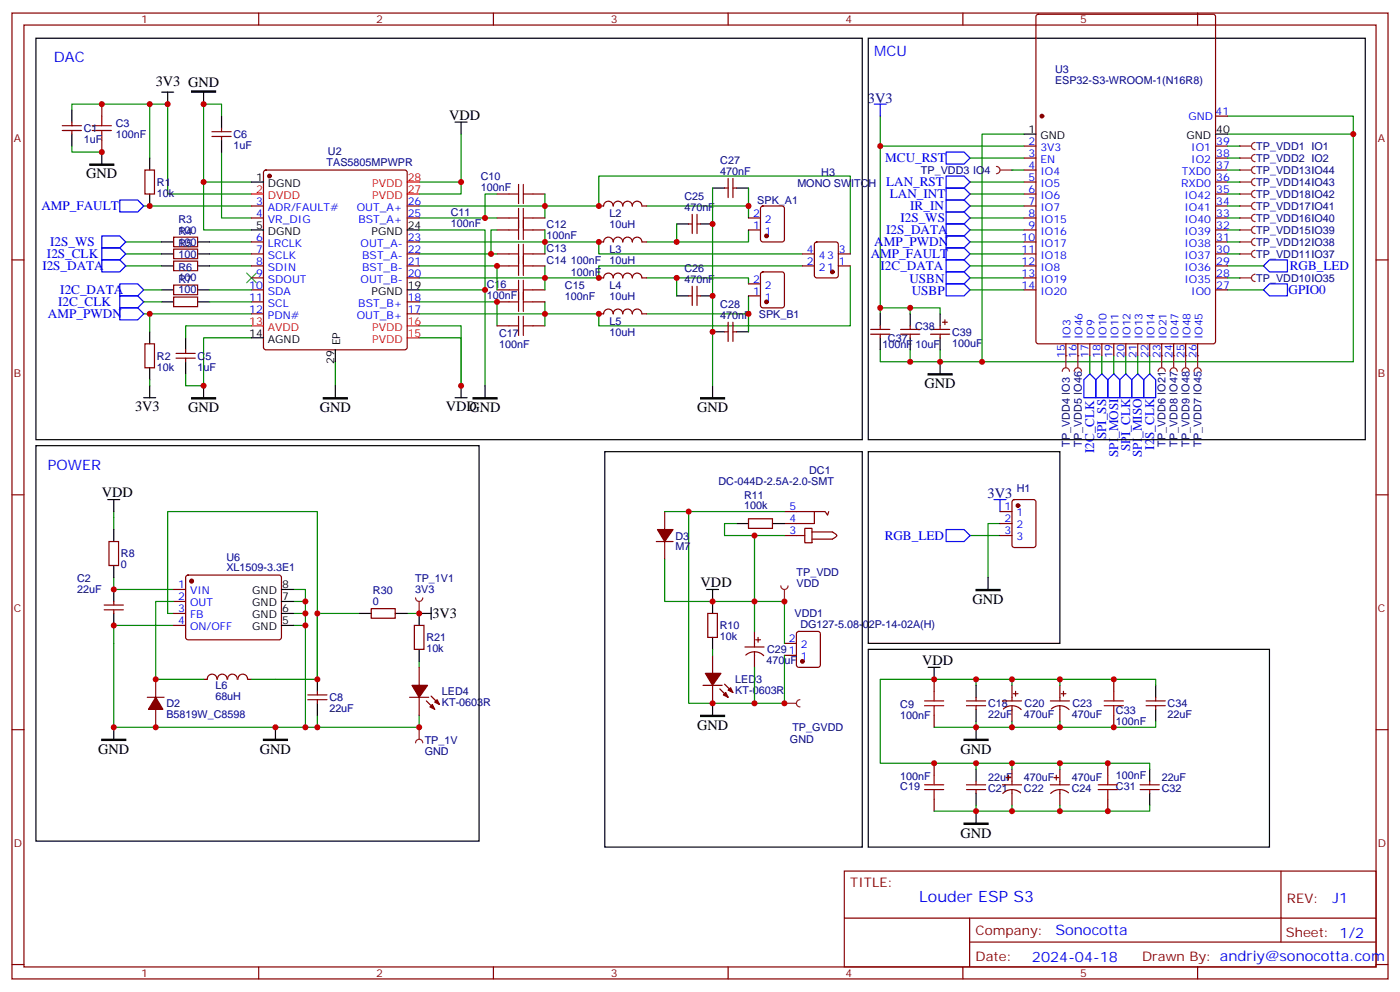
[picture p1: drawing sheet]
<svg xmlns="http://www.w3.org/2000/svg" width="412mm" height="292mm" viewBox="0 0 412 292" stroke-linecap="round" stroke-linejoin="round" font-family="sans-serif">
<g fill="none" stroke="#870000" stroke-width=".35">
<path d="M3.5 3.8h405.4v284.4h-405.4zM7.1 7.4h398.2v277.3h-398.2zM76.2 3.8v3.6M145.3 3.8v3.6M214.5 3.8v3.6M283.6 3.8v3.6M352.8 3.8v3.6M18.3 38.4h5.7M18.3 37h5.7M21.2 35.9v1.1M21.2 38.4v1.1M30 30.7v3.5"/>
<path d="M62.4 38.8h5.7M65.3 37.7v1.1M30 41.2v3.6M42.7 50.1h2.8v7h-2.8zM62.4 40.2h5.7M65.3 40.2v1M77.8 50.3l.5-.2h40.9l.5 .2 .2 .5v51.5l-.2 .5-.5 .2h-40.9l-.5-.3-.2-.4v-51.5zM213.4 55.4h1.1M214.5 52.5v5.7M215.9 52.5v5.7M215.9 55.4h1.1M3.5 76.5h3.6"/>
<path d="M51.2 69.8h7v2.8h-7zM51.2 73.3h7v2.9h-7zM51.2 76.9h7v2.8h-7zM74.1 60.6h3.5M74.1 64.2h3.5M74.1 71.2h3.5M74.1 74.8h3.5M74.1 78.3h3.5M119.9 60.6h3.6M119.9 64.2h3.6M119.9 71.2h3.6M119.9 74.8h3.6"/>
<path d="M119.9 78.3h3.6M176.4 60.6h1.4a1.41 1.41 0 0 1 1.4-1.4 1.41 1.41 0 0 1 1.4 1.4M176.4 71.2h1.4a1.41 1.41 0 0 1 1.4-1.4 1.41 1.41 0 0 1 1.4 1.4 1.41 1.41 0 0 1 1.4-1.4 1.41 1.41 0 0 1 1.4 1.4 1.41 1.41 0 0 1 1.5-1.4 1.41 1.41 0 0 1 1.4 1.4 1.41 1.41 0 0 1 1.4-1.4 1.41 1.41 0 0 1 1.4 1.4h1.4M180.6 60.6a1.41 1.41 0 0 1 1.4-1.4 1.41 1.41 0 0 1 1.4 1.4M183.4 60.6a1.41 1.41 0 0 1 1.5-1.4 1.41 1.41 0 0 1 1.4 1.4M186.3 60.6a1.41 1.41 0 0 1 1.4-1.4 1.41 1.41 0 0 1 1.4 1.4M189.1 60.6h1.4M202.8 65.9h1.1M203.9 63.1v5.7M205.3 63.1v5.7M205.3 65.9h1.1M220.5 64.2h3.5"/>
<path d="M220.5 67.7h3.5M224.2 60.8l.5-.2h5.7l.6 .5 .1 9.4-.5 .7h-5.9l-.6-.4-.1-9.5zM405.3 76.5h3.6M51.2 83.9h7v2.8h-7zM51.2 87.5h7v2.8h-7zM74.1 81.8h3.5M74.1 85.3h3.5M74.1 88.9h3.5M74.1 92.4h3.5M119.9 81.8h3.6M119.9 88.9h3.6M119.9 92.4h3.6"/>
<path d="M176.4 81.8h1.4a1.41 1.41 0 0 1 1.4-1.4 1.41 1.41 0 0 1 1.4 1.4 1.41 1.41 0 0 1 1.4-1.4 1.41 1.41 0 0 1 1.4 1.4 1.41 1.41 0 0 1 1.5-1.4 1.41 1.41 0 0 1 1.4 1.4 1.41 1.41 0 0 1 1.4-1.4 1.41 1.41 0 0 1 1.4 1.4h1.4M176.4 92.4h1.4a1.41 1.41 0 0 1 1.4-1.4 1.41 1.41 0 0 1 1.4 1.4 1.41 1.41 0 0 1 1.4-1.4 1.41 1.41 0 0 1 1.4 1.4 1.41 1.41 0 0 1 1.5-1.4 1.41 1.41 0 0 1 1.4 1.4 1.41 1.41 0 0 1 1.4-1.4 1.41 1.41 0 0 1 1.4 1.4h1.4M202.8 87.1h1.1M203.9 84.3v5.6M205.3 87.1h1.1M205.3 84.3v5.6M213.4 97.7h1.1M214.5 94.9v5.6M215.9 94.9v5.6M215.9 97.7h1.1M220.5 87.1h3.5M220.5 83.6h3.5"/>
<path d="M224.2 80.3l.5-.3h5.7l.6 .5 .1 9.4-.5 .7h-5.9l-.6-.4-.1-9.4zM42.7 101.2h2.8v7.1h-2.8zM51.9 105.4h5.6M51.9 104h5.6M54.7 103v1M54.7 105.4v1.1M3.5 145.7h3.6M405.3 145.7h3.6M208.5 180.6h2.8v7h-2.8zM209.9 192.9v5.3M231.1 192.9h3.5M231.1 189.4h3.5"/>
<path d="M234.8 186.1l.5-.2h5.6l.7 .4 .1 9.5-.5 .6-5.9 .1-.6-.5-.1-9.4zM3.5 214.8h3.6M207.1 201.8h5.6M209.9 201.8v5.2M212 202.8l2.5 2.5M213.4 201.4l2.5 2.5M405.3 214.8h3.6M248.7 256.4h156.6v28.3h-156.6zM377.3 256.5v20.8M248.7 270.3h156.5M285.6 277.3h119.6M285.6 270.3v14.1"/>
<path d="M3.5 284h3.6M76.2 284.7v3.5M145.3 284.7v3.5M214.5 284.7v3.5M283.6 284.7v3.5M352.8 284.7v3.5M405.3 284h3.6"/>
</g>
<g fill="none" stroke="#000" stroke-width=".35">
<path d="M10.6 11.3h243.4v118.1h-243.4zM21.2 32.4v3.5M21.2 39.5v3.5M47.6 27.1h3.6M49.4 27.1v3.6M60 27.1v3.6M65.3 34.2v3.5M30 44.8v3.5M44.1 46.5v3.6M44.1 57.1v3.5M65.3 41.2v3.6M74.1 53.6h3.5"/>
<path d="M209.9 55.4h3.5M217 55.4h3.5M47.6 71.2h3.6M47.6 74.8h3.6M47.6 78.3h3.6M58.2 71.2h3.5M58.2 74.8h3.5M58.2 78.3h3.5M74.1 67.7h3.5M119.9 67.7h3.6M199.3 65.9h3.5M206.4 65.9h3.5"/>
<path d="M44.1 97.7v3.5M47.6 85.3h3.6M47.6 88.9h3.6M54.7 99.4v3.6M58.2 85.3h3.5M58.2 88.9h3.5M74.1 99.4h3.5M119.9 85.3h3.6M199.3 87.1h3.5M206.4 87.1h3.5M209.9 97.7h3.5M217 97.7h3.5"/>
<path d="M42.3 117.1h3.6M44.1 108.3v3.5M44.1 113.6v3.5M54.7 106.5v3.5M60 113.6v3.5M98.8 103v3.5M98.8 113.6v3.5M134.1 117.1h3.5M135.8 113.6v3.5M142.9 113.6v3.5M209.9 113.6v3.5M178.2 133h75.8v116.4h-75.8z"/>
<path d="M208.1 173.5h3.6M209.9 173.5v7.1M209.9 187.6v3.6M209.9 207v3.6"/>
</g>
<g fill="none" stroke="#008700" stroke-width=".35">
<path d="M44.1 30.7h-22.9v1.7M65.3 34.2v-3.5h-5.3v22.9h14.1M21.2 43v1.8h8.8M44.1 46.5v-15.8h5.3v26.4h24.7M60 53.6v14.1h14.1M65.3 44.8v19.4h8.8M123.5 53.6h12.3M209.9 55.4v58.2M220.5 55.4v5.2M37 78.3h10.6M37 74.8h10.6M37 71.2h10.6"/>
<path d="M42.3 60.6h31.8M61.7 78.3h12.4M61.7 74.8h12.4M61.7 71.2h12.4M123.5 74.8h22.9M123.5 71.2h52.9v3.6h60M123.5 60.6h52.9v-8.8h74.1v23M123.5 67.7h19.4v17.6M123.5 78.3h22.9M123.5 64.2h22.9M160.5 60.6v3.6M160.5 71.2v3.6"/>
<path d="M160.5 78.3v3.5M190.5 60.6h30v3.6M199.3 65.9v5.3M220.5 67.7v3.5h-30M236.4 78.3h-60v3.5h-52.9M250.5 78.3v17.6h-74.1v-3.5h-52.9M42.3 92.4h31.8M42.3 85.3h5.3M42.3 88.9h5.3M44.1 92.4v5.3M61.7 85.3h12.4M61.7 88.9h12.4"/>
<path d="M74.1 99.4h-14.1v14.2h-5.3v-3.6M74.1 95.9h-19.4v3.5M123.5 88.9h22.9v7M123.5 95.9h12.3v17.7v-14.2h-12.3M123.5 85.3h19.4v28.3M160.5 88.9v3.5M190.5 81.8h30v1.8M199.3 81.8v5.3M220.5 87.1v5.3h-30M220.5 92.4v5.3M44.1 111.8v1.8M98.8 106.5v7.1"/>
<path d="M209.9 177.1h21.2v12.3M209.9 191.2v1.7M231.1 192.9v14.1h-21.2"/>
</g>
<path d="M35.3 58.9h5.3l1.7 1.7-1.7 1.8h-5.3zM30 76.5h5.3l1.7 1.8-1.7 1.7h-5.3zM30 73h5.3l1.7 1.8-1.7 1.7h-5.3zM30 69.5h5.3l1.7 1.7-1.7 1.8h-5.3zM35.3 90.6h5.3l1.7 1.8-1.7 1.8h-5.3zM35.3 87.1h5.3l1.7 1.8-1.7 1.7h-5.3zM35.3 83.6h5.3l1.7 1.7-1.7 1.8h-5.3z" fill="none" stroke="#00f" stroke-width=".35"/>
<path d="M56.4 26.8h7.1v.3h-7.1zM26.5 48.3h7v.3h-7zM56.4 117.1h7.1v.3h-7.1zM95.2 117.1h7.1v.3h-7.1zM139.3 117.1h7.1v.3h-7.1zM206.4 117.1h7v.3h-7zM206.4 210.6h7v.3h-7z" fill="#000" stroke="#000" stroke-width=".35"/>
<path d="M72.7 80.4l2.8 2.8M75.5 80.4l-2.8 2.8" fill="none" stroke="#3c3" stroke-width=".35"/>
<g fill="#870000" stroke="#870000" stroke-width=".35">
<path d="M213.1 204.6l.7-.7 .7 1.4z"/>
<path d="M214.5 203.2l.7-.7 .7 1.4z"/>
<path d="M207.8 198.2h4.6l-2.5 3.6z"/>
<circle cx="79.4" cy="51.8" r=".53"/>
<circle cx="236.4" cy="194.7" r=".53"/>
<circle cx="225.8" cy="88.9" r=".53"/>
<circle cx="225.8" cy="69.5" r=".53"/>
</g>
<path d="M74.1 57.1h3.5M119.9 57.1h3.6M119.9 53.6h3.6M74.1 95.9h3.5M119.9 95.9h3.6M119.9 99.4h3.6" fill="none" stroke="#f00" stroke-width=".35"/>
<path d="M27.2 38.4h5.6M27.2 37h5.6M30 34.2v2.8M30 38.4v2.8" fill="none" stroke="#a10000" stroke-width=".35"/>
<path d="M230 172.5a1.06 1.06 0 0 0 1.1 1 1.06 1.06 0 0 0 1-1M231.1 173.5v3.6" fill="none" stroke="#8c2424" stroke-width=".35"/>
<circle cx="231.1" cy="177.1" r=".18" fill="#8c2424"/>
<g fill="none" stroke="#870000" stroke-width=".35">
<path d="M146.4 57.1h3.5M157 57.1h3.5M146.4 64.2h3.5M146.4 74.8h3.5M146.4 67.7h3.5M146.4 78.3h3.5M157 64.2h3.5M157 74.8h3.5M157 67.7h3.5M157 78.3h3.5M236.4 74.8h3.5M236.4 78.3h3.5"/>
<path d="M240.1 71.4l.5-.2h5.6l.7 .5v9.4l-.4 .7h-5.9l-.7-.5v-9.4zM246.9 74.8h3.6M246.9 78.3h3.6M146.4 88.9h3.5M146.4 95.9h3.5M146.4 85.3h3.5M157 88.9h3.5M157 95.9h3.5M157 85.3h3.5M193.3 159.4h5M195.8 150.6v5.3M195.8 159.4v5.3"/>
<path d="M220.5 152.7h7v2.8h-7zM231.1 150.6h12l.7 1.1 .3-1.1M231.1 157.7h6M237.1 155.5h2.1v4.3h-2.1zM239.2 156.6h6a1.62 1.62 0 0 1 1.3 1.2l-1.3 .9h-6M239.9 150.6v3.5h-8.8M219.4 190.5h5.7M219.7 192.8a3.8 3.8 0 0 1 5.3 .2M222.2 185.9v4.6M222.2 191.9v4.6M222.6 188.3h1.4M223.3 187.6v1.5"/>
<path d="M275.2 200v3.5M328.1 200v3.5M275.2 210.6v3.5M284.7 206.3h5.6M284.7 207.8h5.6M287.5 205.3v1M287.5 207.8v1M295.3 206.3h5.6M295.6 208.7a3.8 3.8 0 0 1 5.2 .2M298.1 201.8v4.5M298.1 207.8v4.5M298.4 204.2h1.5"/>
<path d="M299.2 203.5v1.4M309.4 206.3h5.6M309.7 208.7a3.8 3.8 0 0 1 5.2 .2M312.2 201.8v4.5M312.2 207.8v4.5M312.6 204.2h1.4M313.3 203.5v1.4M328.1 210.6v3.5M337.6 206.3h5.7M337.6 207.8h5.7M340.4 205.3v1M340.4 207.8v1"/>
<path d="M275.2 224.7v3.5M275.2 235.3v3.5M284.7 231h5.6M284.7 232.4h5.6M287.5 230v1M287.5 232.4v1.1M295.3 231h5.6M296.3 228.9h1.4M297 228.2v1.4M298.1 226.4v4.6M298.1 232.4v4.6M300.6 233.4a3.8 3.8 0 0 0-5.2 .2"/>
<path d="M309.4 231h5.6M310.4 228.9h1.5M311.1 228.2v1.4M312.2 226.4v4.6M312.2 232.4v4.6M314.7 233.4a3.8 3.8 0 0 0-5.2 .2M326.3 224.7v3.5M326.3 235.3v3.5M335.8 231h5.7M335.8 232.4h5.7M338.7 230v1M338.7 232.4v1.1"/>
</g>
<g fill="none" stroke="#008700" stroke-width=".35">
<path d="M135.8 39.5v17.6h-12.3M146.4 57.1h-3.5v7.1M160.5 57.1v3.5M146.4 67.7h-1.8v7.1M146.4 78.3v7M160.5 67.7v3.5M160.5 81.8v3.5M160.5 92.4v3.5M195.8 150.6h7M217 154.1h-3.6v3.6h8.8M231.1 157.7h-8.9v28.2M231.1 150.6h-28.3v56.4h7.1"/>
<path d="M195.8 164.7v12.4h14.1M222.2 196.5v10.5M287.5 200v1.8M298.1 200h14.1v1.8M312.2 200h28.2v1.8M287.5 212.3v1.8M298.1 212.3v1.8h-22.9M298.1 201.8v-1.8h-38.8v24.7h28.2v1.7M312.2 212.3v1.8h-14.1M340.4 212.3v1.8h-28.2M287.5 224.7h10.6v1.7M287.5 237v1.8h-12.3"/>
<path d="M298.1 224.7h14.1v1.7M298.1 237v1.8h-10.6M312.2 237v1.8h-14.1M312.2 224.7h26.5v1.7M338.7 237v1.8h-26.5"/>
</g>
<g fill="none" stroke="#a10000" stroke-width=".35">
<path d="M149.9 57.1h2.9M152.8 54.3v5.6M154.2 57.1h2.8M154.2 54.3v5.6M149.9 64.2h2.9M149.9 74.8h2.9M149.9 67.7h2.9M149.9 78.3h2.9M152.8 61.3v9.2M152.8 71.9v9.2M154.2 61.3v9.2M154.2 71.9v9.2"/>
<path d="M154.2 64.2h2.8M154.2 74.8h2.8M154.2 67.7h2.8M154.2 78.3h2.8M149.9 88.9h2.9M149.9 95.9h2.9M149.9 85.3h2.9M152.8 82.5v9.2M152.8 93.1v5.6M154.2 82.5v9.2M154.2 93.1v5.6M154.2 88.9h2.8"/>
<path d="M154.2 95.9h2.8M154.2 85.3h2.8M272.3 207.8h5.7M272.3 206.3h5.7M275.2 203.5v2.8M275.2 207.8v2.8M325.3 207.8h5.6M325.3 206.3h5.6M328.1 203.5v2.8M328.1 207.8v2.8M272.3 231h5.7M272.3 232.4h5.7"/>
<path d="M275.2 228.2v2.8M275.2 232.4v2.9M323.5 231h5.6M323.5 232.4h5.6M326.3 228.2v2.8M326.3 232.4v2.9"/>
</g>
<g fill="none" stroke="#000" stroke-width=".35">
<path d="M134.1 35.9h3.5M135.8 35.9v3.6M217 154.1h3.5M227.5 154.1h3.6M255.8 191.2h118.1v58.2h-118.1zM273.4 196.5h3.5M275.2 196.5v3.5M287.5 201.8v3.5M287.5 208.8v3.5M287.5 214.1v3.5M340.4 201.8v3.5M340.4 208.8v3.5"/>
<path d="M287.5 226.4v3.6M287.5 233.5v3.5M287.5 238.8v3.5M338.7 226.4v3.6M338.7 233.5v3.5"/>
</g>
<g fill="#870000" stroke="#870000" stroke-width=".35">
<path d="M193.7 155.9h4.6l-2.5 3.5z"/>
<circle cx="245.2" cy="80" r=".53"/>
</g>
<path d="M284 217.6h7v.4h-7zM284 242.3h7v.4h-7z" fill="#000" stroke="#000" stroke-width=".35"/>
<path d="M231.1 207h3.5M235.7 206a1.06 1.06 0 0 0-1.1 1 1.06 1.06 0 0 0 1.1 1.1" fill="none" stroke="#8c2424" stroke-width=".35"/>
<circle cx="231.1" cy="207" r=".18" fill="#8c2424"/>
<path d="M259.3 34.2v58.2M259.3 90.6h8.8v1.8M268.1 90.6h8.8v1.8M259.3 103v3.5h8.8M268.1 103v3.5h8.8v-3.5M33.5 152.4v3.5M33.5 170v3.5M49.4 180.6v-30h44.1v30h12.3M93.5 180.6v19.4M119.9 180.6h3.6M123.5 194.7v1.8M123.5 210.6v3.5h-30" fill="none" stroke="#008700" stroke-width=".35"/>
<path d="M273.4 110h7.1v.4h-7.1z" fill="#000" stroke="#000" stroke-width=".35"/>
<path d="M259.3 92.4v3.5M259.3 99.4v3.6M268.1 92.4v3.5M268.1 99.4v3.6M276.9 92.4v3.5M276.9 99.4v3.6M276.9 106.5v3.5M33.5 155.9v3.5M33.5 166.5v3.5M105.8 180.6h3.6M116.4 180.6h3.5" fill="none" stroke="#000" stroke-width=".35"/>
<g fill="none" stroke="#870000" stroke-width=".35">
<path d="M256.5 97h5.6M256.5 98.4h5.6M259.3 95.9v1.1M259.3 98.4v1M265.3 97h5.6M265.3 98.4h5.6M268.1 95.9v1.1M268.1 98.4v1M274.1 97h5.7M274.1 98.4h5.7M276.9 95.9v1.1M276.9 98.4v1"/>
<path d="M277.6 94.9h1.4M278.3 94.2v1.4M32.1 159.4h2.8v7.1h-2.8zM109.4 179.2h7v2.8h-7z"/>
</g>
<path d="M257.5 30.7h3.6M259.3 30.7v3.5" fill="none" stroke="#00f" stroke-width=".35"/>
<path d="M122.4 218.7a1.06 1.06 0 0 1 1.1-1.1 1.06 1.06 0 0 1 1 1.1M123.5 214.1v3.5" fill="none" stroke="#8c2424" stroke-width=".35"/>
<circle cx="123.5" cy="214.1" r=".18" fill="#8c2424"/>
<g fill="#870000" stroke="#870000" stroke-width=".35">
<path d="M127.4 207.4l.7 1.4-1.5-.7z"/>
<path d="M128.1 206.7l.7-.7 .7 1.4z"/>
<path d="M121.4 201.8h4.5l-2.4 3.5z"/>
<path d="M45.9 205.3l2.1 3.5h-4.3z"/>
<circle cx="56.4" cy="171.1" r=".53"/>
<circle cx="299.9" cy="148.8" r=".53"/>
</g>
<g fill="none" stroke="#870000" stroke-width=".35">
<path d="M294.6 150.6h3.5M294.6 154.1h3.5M294.6 157.7h3.5M298.3 147.3l.5-.2h5.6l.7 .4 .1 13-.5 .6-5.9 .1-.6-.5-.1-12.9zM30.7 179.5h5.6M30.7 178.1h5.6M33.5 177.1v1M33.5 179.5v1.1M51.2 173.5h3.5M51.2 177.1h3.5M54.9 169.5l.5-.2 27.1 .1 .4 .6-.1 17.9-.6 .4h-27.1l-.4-.7v-17.6zM45.9 200v5.3"/>
<path d="M51.2 180.6h3.5M51.2 184.1h3.5M60 200h1M61.1 200a1.41 1.41 0 0 1 1.4-1.5 1.41 1.41 0 0 1 1.4 1.5M64.1 200a1.41 1.41 0 0 1 1.4-1.5 1.41 1.41 0 0 1 1.4 1.5M67.1 200a1.41 1.41 0 0 1 1.4-1.5 1.41 1.41 0 0 1 1.4 1.5M70.1 200a1.41 1.41 0 0 1 1.4-1.5 1.41 1.41 0 0 1 1.4 1.5M73 200h1.1M122.1 184.1h2.8v7.1h-2.8zM123.5 196.5v5.3M43.4 205.3h4.9M45.9 208.8v5.3"/>
<path d="M90.7 206h5.6M90.7 204.6h5.6M93.5 203.5v1.1M93.5 206v1M120.6 205.3h5.7M123.5 205.3v5.3M125.6 206.3l2.5 2.5M127 204.9l2.5 2.5"/>
</g>
<g fill="none" stroke="#000" stroke-width=".35">
<path d="M10.6 131.2h130.5v116.4h-130.5zM255.8 133h56.4v56.4h-56.4zM31.7 147.1h3.6M33.5 147.1v3.5M33.5 173.5v3.6M82.9 177.1h3.5M82.9 173.5h3.5M127 178.8v3.6M291 170v3.5M33.5 180.6v3.5M82.9 184.1h3.5M82.9 180.6h3.5"/>
<path d="M93.5 200v3.5M123.5 191.2v3.5M127 180.6h-3.5v3.5M33.5 214.1v3.5M81.1 214.1v3.5M93.5 207v3.6"/>
</g>
<path d="M33.5 150.6v1.8M285.8 157.7h8.8M294.6 154.1h-3.6v15.9M33.5 173.5h17.7M51.2 177.1h-5.3v22.9h14.1M86.4 173.5h3.6v40.6M86.4 177.1h3.6M49.4 180.6h1.8M51.2 184.1h-17.7v30h60v-3.5M86.4 184.1h3.6M86.4 180.6h3.6M93.5 180.6v19.4h-19.4" fill="none" stroke="#008700" stroke-width=".35"/>
<path d="M287.5 173.5h7.1v.4h-7.1zM30 217.6h7v.4h-7zM77.6 217.6h7.1v.4h-7.1z" fill="#000" stroke="#000" stroke-width=".35"/>
<path d="M278.7 155.9h5.3l1.8 1.8-1.8 1.7h-5.3zM292.8 147.1h3.5M294.6 147.1v3.5" fill="none" stroke="#00f" stroke-width=".35"/>
<path d="M122.4 176a1.06 1.06 0 0 0 1.1 1.1 1.06 1.06 0 0 0 1-1.1M123.5 177.1v3.5" fill="none" stroke="#8c2424" stroke-width=".35"/>
<circle cx="123.5" cy="180.6" r=".18" fill="#8c2424"/>
<g fill="none" stroke="#00f" stroke-width=".35">
<path d="M278.7 44.8h5.3l1.8 1.7-1.8 1.8h-5.3zM278.7 58.9h5.3l1.8 1.7-1.8 1.8h-5.3zM278.7 55.4h5.3l1.8 1.7-1.8 1.8h-5.3zM278.7 51.8h5.3l1.8 1.8-1.8 1.8h-5.3zM278.7 73h5.3l1.8 1.8-1.8 1.7h-5.3zM278.7 69.5h5.3l1.8 1.7-1.8 1.8h-5.3zM278.7 62.4h5.3l1.8 1.8-1.8 1.7h-5.3zM278.7 76.5h5.3l1.8 1.8-1.8 1.7h-5.3zM278.7 65.9h5.3l1.8 1.8-1.8 1.8h-5.3zM372.2 78.3l1.7-1.8h5.3v3.5h-5.3zM278.7 83.6h5.3l1.8 1.7-1.8 1.8h-5.3zM278.7 80h5.3l1.8 1.8-1.8 1.8h-5.3z"/>
<path d="M372.2 85.3l1.7-1.7h5.3v3.5h-5.3zM321 110l1.8 1.8v5.3h-3.5v-5.3zM324.6 110l1.7 1.8v5.3h-3.5v-5.3zM328.1 110l1.7 1.8v5.3h-3.5v-5.3zM331.6 110l1.8 1.8v5.3h-3.6v-5.3zM335.1 110l1.8 1.8v5.3h-3.5v-5.3zM338.7 110l1.7 1.8v5.3h-3.5v-5.3z"/>
</g>
<path d="M255.8 11.3h146.4v118.1h-146.4z" fill="none" stroke="#000" stroke-width=".35"/>
<g fill="none" stroke="#008700" stroke-width=".35">
<path d="M301.6 39.5h-12.3v67h-12.4M361.6 34.2h37v72.3h-109.3M361.6 39.5h37M259.3 43h42.3M285.8 46.5h15.8M285.8 57.1h15.8M285.8 53.6h15.8M285.8 60.6h15.8M285.8 74.8h15.8M285.8 71.2h15.8M285.8 64.2h15.8M285.8 78.3h15.8"/>
<path d="M285.8 67.7h15.8M361.6 78.3h10.6M285.8 85.3h15.8M285.8 81.8h15.8M361.6 85.3h10.6M321 104.7v5.3M324.6 104.7v5.3M328.1 104.7v5.3M331.6 104.7v5.3M335.1 104.7v5.3M338.7 104.7v5.3"/>
</g>
<path d="M365.1 43h3.6M369.7 41.9a1.06 1.06 0 0 0-1 1.1 1.06 1.06 0 0 0 1 1.1" fill="none" stroke="#8c2424" stroke-width=".35"/>
<circle cx="365.1" cy="43" r=".18" fill="#8c2424"/>
<path d="M365.1 46.5h3.6M369.7 45.5a1.06 1.06 0 0 0-1 1 1.06 1.06 0 0 0 1 1.1" fill="none" stroke="#8c2424" stroke-width=".35"/>
<circle cx="365.1" cy="46.5" r=".18" fill="#8c2424"/>
<path d="M293.5 49a1.06 1.06 0 0 1 1.1 1.1 1.06 1.06 0 0 1-1.1 1M294.6 50.1h3.5" fill="none" stroke="#8c2424" stroke-width=".35"/>
<circle cx="298.1" cy="50.1" r=".18" fill="#8c2424"/>
<path d="M312.9 109.3a1.06 1.06 0 0 1 1.1-1 1.06 1.06 0 0 1 1 1M314 104.7v3.6" fill="none" stroke="#8c2424" stroke-width=".35"/>
<circle cx="314" cy="104.7" r=".18" fill="#8c2424"/>
<path d="M316.4 109.3a1.06 1.06 0 0 1 1.1-1 1.06 1.06 0 0 1 1.1 1M317.5 104.7v3.6" fill="none" stroke="#8c2424" stroke-width=".35"/>
<circle cx="317.5" cy="104.7" r=".18" fill="#8c2424"/>
<path d="M341.1 109.3a1.06 1.06 0 0 1 1.1-1 1.06 1.06 0 0 1 1.1 1M342.2 104.7v3.6" fill="none" stroke="#8c2424" stroke-width=".35"/>
<circle cx="342.2" cy="104.7" r=".18" fill="#8c2424"/>
<path d="M351.7 109.3a1.06 1.06 0 0 1 1.1-1 1.06 1.06 0 0 1 1 1M352.8 104.7v3.6" fill="none" stroke="#8c2424" stroke-width=".35"/>
<circle cx="352.8" cy="104.7" r=".18" fill="#8c2424"/>
<path d="M344.7 109.3a1.06 1.06 0 0 1 1-1 1.06 1.06 0 0 1 1.1 1M345.7 104.7v3.6" fill="none" stroke="#8c2424" stroke-width=".35"/>
<circle cx="345.7" cy="104.7" r=".18" fill="#8c2424"/>
<path d="M348.2 109.3a1.06 1.06 0 0 1 1.1-1 1.06 1.06 0 0 1 1 1M349.2 104.7v3.6" fill="none" stroke="#8c2424" stroke-width=".35"/>
<circle cx="349.2" cy="104.7" r=".18" fill="#8c2424"/>
<path d="M365.1 81.8h3.6M369.7 80.8a1.06 1.06 0 0 0-1 1 1.06 1.06 0 0 0 1 1.1" fill="none" stroke="#8c2424" stroke-width=".35"/>
<circle cx="365.1" cy="81.8" r=".18" fill="#8c2424"/>
<path d="M365.1 74.8h3.6M369.7 73.7a1.06 1.06 0 0 0-1 1.1 1.06 1.06 0 0 0 1 1" fill="none" stroke="#8c2424" stroke-width=".35"/>
<circle cx="365.1" cy="74.8" r=".18" fill="#8c2424"/>
<path d="M365.1 71.2h3.6M369.7 70.2a1.06 1.06 0 0 0-1 1 1.06 1.06 0 0 0 1 1.1" fill="none" stroke="#8c2424" stroke-width=".35"/>
<circle cx="365.1" cy="71.2" r=".18" fill="#8c2424"/>
<path d="M365.1 50.1h3.6M369.7 49a1.06 1.06 0 0 0-1 1.1 1.06 1.06 0 0 0 1 1" fill="none" stroke="#8c2424" stroke-width=".35"/>
<circle cx="365.1" cy="50.1" r=".18" fill="#8c2424"/>
<path d="M365.1 53.6h3.6M369.7 52.5a1.06 1.06 0 0 0-1 1.1 1.06 1.06 0 0 0 1 1" fill="none" stroke="#8c2424" stroke-width=".35"/>
<circle cx="365.1" cy="53.6" r=".18" fill="#8c2424"/>
<path d="M365.1 67.7h3.6M369.7 66.6a1.06 1.06 0 0 0-1 1.1 1.06 1.06 0 0 0 1 1.1" fill="none" stroke="#8c2424" stroke-width=".35"/>
<circle cx="365.1" cy="67.7" r=".18" fill="#8c2424"/>
<path d="M365.1 64.2h3.6M369.7 63.1a1.06 1.06 0 0 0-1 1.1 1.06 1.06 0 0 0 1 1" fill="none" stroke="#8c2424" stroke-width=".35"/>
<circle cx="365.1" cy="64.2" r=".18" fill="#8c2424"/>
<path d="M369.7 59.6a1.06 1.06 0 0 0-1 1 1.06 1.06 0 0 0 1 1.1M365.1 60.6h3.6" fill="none" stroke="#8c2424" stroke-width=".35"/>
<circle cx="365.1" cy="60.6" r=".18" fill="#8c2424"/>
<path d="M365.1 57.1h3.6M369.7 56.1a1.06 1.06 0 0 0-1 1 1.06 1.06 0 0 0 1 1.1" fill="none" stroke="#8c2424" stroke-width=".35"/>
<circle cx="365.1" cy="57.1" r=".18" fill="#8c2424"/>
<g fill="none" stroke="#870000" stroke-width=".35">
<path d="M305.4 4.4l.5-.2h51.5l.6 .4 .1 95.9-.5 .7h-51.7l-.7-.5v-95.8zM358.1 34.2h3.5M301.6 43h3.6M301.6 46.5h3.6M301.6 50.1h3.6M301.6 53.6h3.6M301.6 57.1h3.6M358.1 43h3.5M358.1 46.5h3.5M358.1 50.1h3.5M358.1 53.6h3.5M358.1 57.1h3.5"/>
<path d="M301.6 60.6h3.6M301.6 64.2h3.6M301.6 67.7h3.6M301.6 71.2h3.6M301.6 74.8h3.6M301.6 78.3h3.6M358.1 60.6h3.5M358.1 64.2h3.5M358.1 67.7h3.5M358.1 71.2h3.5M358.1 74.8h3.5M358.1 78.3h3.5"/>
<path d="M301.6 81.8h3.6M301.6 85.3h3.6M358.1 81.8h3.5M358.1 85.3h3.5M314 101.2v3.5M317.5 101.2v3.5M321 101.2v3.5M324.6 101.2v3.5M328.1 101.2v3.5M331.6 101.2v3.5M335.1 101.2v3.5M338.7 101.2v3.5"/>
<path d="M342.2 101.2v3.5M345.7 101.2v3.5M349.2 101.2v3.5M352.8 101.2v3.5"/>
</g>
<circle cx="306.9" cy="34.2" r=".53" fill="#870000" stroke="#870000" stroke-width=".35"/>
<path d="M301.6 39.5h3.6M358.1 39.5h3.5" fill="none" stroke="#000" stroke-width=".35"/>
<path d="M298.1 50.1h3.5M361.6 57.1h3.5M361.6 53.6h3.5M361.6 50.1h3.5M361.6 46.5h3.5M361.6 43h3.5M361.6 74.8h3.5M361.6 71.2h3.5M361.6 67.7h3.5M361.6 64.2h3.5M361.6 60.6h3.5M361.6 81.8h3.5" fill="none" stroke="#008700" stroke-width=".35"/>
<g fill="#c00">
<circle cx="60" cy="30.7" r=".88"/>
<circle cx="160.5" cy="60.6" r=".88"/>
<circle cx="160.5" cy="71.2" r=".88"/>
<circle cx="160.5" cy="81.8" r=".88"/>
<circle cx="160.5" cy="92.4" r=".88"/>
<circle cx="49.4" cy="30.7" r=".88"/>
<circle cx="142.9" cy="85.3" r=".88"/>
<circle cx="60" cy="53.6" r=".88"/>
<circle cx="209.9" cy="207" r=".88"/>
<circle cx="209.9" cy="177.1" r=".88"/>
<circle cx="44.1" cy="60.6" r=".88"/>
<circle cx="60" cy="113.6" r=".88"/>
<circle cx="44.1" cy="92.4" r=".88"/>
<circle cx="220.5" cy="92.4" r=".88"/>
<circle cx="199.3" cy="81.8" r=".88"/>
<circle cx="199.3" cy="71.2" r=".88"/>
<circle cx="220.5" cy="60.6" r=".88"/>
<circle cx="209.9" cy="87.1" r=".88"/>
<circle cx="209.9" cy="65.9" r=".88"/>
<circle cx="209.9" cy="97.7" r=".88"/>
<circle cx="30" cy="44.8" r=".88"/>
<circle cx="44.1" cy="30.7" r=".88"/>
<circle cx="30" cy="30.7" r=".88"/>
<circle cx="231.1" cy="177.1" r=".88"/>
<circle cx="222.3" cy="177.1" r=".88"/>
<circle cx="222.3" cy="207" r=".88"/>
<circle cx="142.9" cy="64.2" r=".88"/>
<circle cx="144.6" cy="74.8" r=".88"/>
<circle cx="146.4" cy="88.9" r=".88"/>
<circle cx="146.4" cy="78.3" r=".88"/>
<circle cx="222.3" cy="157.7" r=".88"/>
<circle cx="202.8" cy="150.6" r=".88"/>
<circle cx="176.4" cy="71.2" r=".88"/>
<circle cx="176.4" cy="60.6" r=".88"/>
<circle cx="176.4" cy="81.8" r=".88"/>
<circle cx="176.4" cy="92.4" r=".88"/>
<circle cx="287.5" cy="214.1" r=".88"/>
<circle cx="287.5" cy="200" r=".88"/>
<circle cx="275.2" cy="200" r=".88"/>
<circle cx="298.1" cy="200" r=".88"/>
<circle cx="298.1" cy="214.1" r=".88"/>
<circle cx="135.8" cy="53.6" r=".88"/>
<circle cx="275.2" cy="224.7" r=".88"/>
<circle cx="287.5" cy="224.7" r=".88"/>
<circle cx="298.1" cy="224.7" r=".88"/>
<circle cx="287.5" cy="238.8" r=".88"/>
<circle cx="298.1" cy="238.8" r=".88"/>
<circle cx="135.8" cy="113.6" r=".88"/>
<circle cx="312.2" cy="224.7" r=".88"/>
<circle cx="326.3" cy="224.7" r=".88"/>
<circle cx="312.2" cy="238.8" r=".88"/>
<circle cx="326.3" cy="238.8" r=".88"/>
<circle cx="312.2" cy="214.1" r=".88"/>
<circle cx="328.1" cy="214.1" r=".88"/>
<circle cx="312.2" cy="200" r=".88"/>
<circle cx="328.1" cy="200" r=".88"/>
<circle cx="231.1" cy="207" r=".88"/>
<circle cx="259.3" cy="90.6" r=".88"/>
<circle cx="268.1" cy="90.6" r=".88"/>
<circle cx="93.5" cy="180.6" r=".88"/>
<circle cx="93.5" cy="214.1" r=".88"/>
<circle cx="33.5" cy="184.1" r=".88"/>
<circle cx="33.5" cy="173.5" r=".88"/>
<circle cx="90" cy="184.1" r=".88"/>
<circle cx="90" cy="180.6" r=".88"/>
<circle cx="90" cy="177.1" r=".88"/>
<circle cx="90" cy="214.1" r=".88"/>
<circle cx="33.5" cy="214.1" r=".88"/>
<circle cx="45.9" cy="214.1" r=".88"/>
<circle cx="81.1" cy="214.1" r=".88"/>
<circle cx="45.9" cy="200" r=".88"/>
<circle cx="93.5" cy="200" r=".88"/>
<circle cx="123.5" cy="180.6" r=".88"/>
<circle cx="123.5" cy="214.1" r=".88"/>
<circle cx="259.3" cy="43" r=".88"/>
<circle cx="276.9" cy="106.5" r=".88"/>
<circle cx="268.1" cy="106.5" r=".88"/>
<circle cx="289.3" cy="106.5" r=".88"/>
<circle cx="398.6" cy="39.5" r=".88"/>
</g>
<text font-size="4.6" fill="#00f" x="270.8" y="265.5">Louder ESP S3</text>
<g font-size="4.2" fill="#00f">
<text x="257.5" y="16.5">MCU</text>
<text x="15.9" y="18.3">DAC</text>
<text x="14.1" y="138.3">POWER</text>
<text x="392.5" y="265.7">J1</text>
<text x="310.9" y="275.3">Sonocotta</text>
<text x="304" y="283.1">2024-04-18</text>
</g>
<g font-size="4.2">
<text x="45.9" y="25.4">3V3 GND</text>
<text x="132.3" y="35.2">VDD</text>
<text x="25.4" y="52.5">GND</text>
<text x="272.3" y="114.4">GND</text>
<text x="39.8" y="121">3V3</text>
<text x="55.4" y="121.3">GND</text>
<text x="94.2" y="121.3">GND</text>
<text x="131.3" y="121">VDD</text>
<text x="138.3" y="121.3">GND</text>
<text x="205.3" y="121.3">GND</text>
<text x="30" y="146.4">VDD</text>
<text x="206.4" y="172.8">VDD</text>
<text x="286.5" y="177.9">GND</text>
<text x="127.4" y="182">3V3</text>
<text x="271.6" y="195.8">VDD</text>
<text x="205.3" y="214.8">GND</text>
<text x="28.9" y="221.9">GND</text>
<text x="76.6" y="221.9">GND</text>
<text x="282.9" y="221.9">GND</text>
<text x="282.9" y="246.6">GND</text>
</g>
<g font-size="4.2" fill="#000080">
<text x="255.7" y="30.4">3V3</text>
<text x="290.9" y="146.7">3V3</text>
</g>
<g font-size="3.9" fill="#00f">
<text x="260.8" y="47.8">MCU_RST</text>
<text x="261" y="54.8">LAN_RST</text>
<text x="262.1" y="58.4">LAN_INT</text>
<text x="12.2" y="61.9">AMP_FAULT</text>
<text x="265.2" y="65.4">I2S_WS</text>
<text x="268.1" y="61.9">IR_IN</text>
<text x="261" y="69">I2S_DATA</text>
<text x="13.8" y="76">I2S_CLK</text>
<text x="14.8" y="72.5">I2S_WS</text>
<text x="256.5" y="76.1">AMP_FAULT</text>
<text x="257.5" y="72.3">AMP_PWDN</text>
<text x="12.5" y="79.5">I2S_DATA</text>
<text x="259.4" y="79.5">I2C_DATA</text>
<text x="267.9" y="83.2">USBN</text>
<text x="379.9" y="79.5">RGB_LED</text>
<text x="17.8" y="86.6">I2C_DATA</text>
<text x="268.6" y="86.7">USBP</text>
<text x="379.6" y="86.6">GPIO0</text>
<text x="14.1" y="93.6">AMP_PWDN</text>
<text x="17.2" y="90.1">I2C_CLK</text>
<text x="325.8" y="129.3" transform="rotate(-90 325.8 129.3)">SPI_SS</text>
<text x="322.3" y="133.4" transform="rotate(-90 322.3 133.4)">I2C_CLK</text>
<text x="329.4" y="134.5" transform="rotate(-90 329.4 134.5)">SPI_MOSI</text>
<text x="332.9" y="132.7" transform="rotate(-90 332.9 132.7)">SPI_CLK</text>
<text x="336.3" y="134.5" transform="rotate(-90 336.3 134.5)">SPI_MISO</text>
<text x="339.9" y="132.4" transform="rotate(-90 339.9 132.4)">I2S_CLK</text>
<text x="260.6" y="158.9">RGB_LED</text>
</g>
<g font-size="3.9" fill="#800">
<text x="250.5" y="261">TITLE:</text>
<text x="379.1" y="265.7">REV:</text>
<text x="287.4" y="275.2">Company:</text>
<text x="378.7" y="275.8">Sheet: 1/2</text>
<text x="287.4" y="282.9">Date:</text>
<text x="336.4" y="283">Drawn By: andriy@sonocotta.com</text>
</g>
<g font-size="3.2" fill="#800">
<text x="41.6" y="6.8">1</text>
<text x="110.8" y="6.8">2</text>
<text x="179.9" y="6.8">3</text>
<text x="249.1" y="6.8">4</text>
<text x="318.2" y="6.8">5</text>
<text x="4.1" y="41.9">A</text>
<text x="405.9" y="41.9">A</text>
<text x="4.1" y="111.1">B</text>
<text x="405.9" y="111.1">B</text>
<text x="4.1" y="180.2">C</text>
<text x="405.9" y="180.2">C</text>
<text x="4.1" y="249.4">D</text>
<text x="405.9" y="249.4">D</text>
<text x="41.6" y="287.7">1</text>
<text x="110.8" y="287.7">2</text>
<text x="179.9" y="287.7">3</text>
<text x="249.1" y="287.7">4</text>
<text x="318.2" y="287.7">5</text>
</g>
<g font-size="3.2" fill="#000080">
<text x="310.8" y="21.5">U3</text>
<text x="310.8" y="24.8">ESP32-S3-WROOM-1(N16R8)</text>
<text x="24.7" y="38.9">C1</text>
<text x="34.1" y="40.6">100nF</text>
<text x="34.1" y="37.4">C3</text>
<text x="68.8" y="40.6">C6</text>
<text x="24.7" y="42">1uF</text>
<text x="68.8" y="43.8">1uF</text>
<text x="96.6" y="45.7">U2</text>
<text x="370.1" y="44.1">TP_VDD1 IO1</text>
<text x="370.1" y="47.6">TP_VDD2 IO2</text>
<text x="96.2" y="49">TAS5805MPWPR</text>
<text x="141.6" y="53">C10</text>
<text x="212.2" y="51.5">470nF</text>
<text x="212.2" y="48.3">C27</text>
<text x="241.9" y="51.8">H3</text>
<text x="271.3" y="51.2">TP_VDD3 IO4</text>
<text x="370.1" y="51.2">TP_VDD13IO44</text>
<text x="46.2" y="58">10k</text>
<text x="46.2" y="54.7">R1</text>
<text x="141.6" y="56.2">100nF</text>
<text x="201.6" y="58.9">C25</text>
<text x="234.9" y="54.9">MONO SWITCH</text>
<text x="370.1" y="54.7">TP_VDD14IO43</text>
<text x="370.1" y="58.2">TP_VDD18IO42</text>
<text x="52.6" y="65.6">R3</text>
<text x="132.8" y="63.5">C11</text>
<text x="179.5" y="63.8">L2</text>
<text x="201.6" y="62.1">470nF</text>
<text x="223.1" y="60.1">SPK_A1</text>
<text x="370.1" y="65.3">TP_VDD16IO40</text>
<text x="370.1" y="61.8">TP_VDD17IO41</text>
<text x="52.6" y="68.8">100</text>
<text x="52.6" y="69.1">R4</text>
<text x="132.8" y="66.8">100nF</text>
<text x="161" y="70.4">100nF</text>
<text x="161" y="67.1">C12</text>
<text x="179.5" y="67.1">10uH</text>
<text x="370.1" y="68.8">TP_VDD15IO39</text>
<text x="52.6" y="72.3">100</text>
<text x="52.6" y="75.8">100</text>
<text x="52.6" y="72.6">R5</text>
<text x="161" y="74.2">C13</text>
<text x="161" y="77.7">C14</text>
<text x="168.2" y="77.7">100nF</text>
<text x="179.5" y="77.7">10uH</text>
<text x="179.5" y="74.4">L3</text>
<text x="370.1" y="75.9">TP_VDD11IO37</text>
<text x="370.1" y="72.3">TP_VDD12IO38</text>
<text x="52.6" y="82.9">100</text>
<text x="52.6" y="79.7">R6</text>
<text x="52.6" y="83.2">R7</text>
<text x="168.2" y="81.2">100nF</text>
<text x="201.6" y="83.2">470nF</text>
<text x="201.6" y="80">C26</text>
<text x="370.1" y="82.9">TP_VDD10IO35</text>
<text x="52.6" y="86.4">100</text>
<text x="143.4" y="88">100nF</text>
<text x="143.4" y="84.7">C16</text>
<text x="166.4" y="88.3">100nF</text>
<text x="166.4" y="85">C15</text>
<text x="179.5" y="88.3">10uH</text>
<text x="179.5" y="85">L4</text>
<text x="179.5" y="95.5">L5</text>
<text x="212.2" y="93.8">470nF</text>
<text x="212.2" y="90.6">C28</text>
<text x="223.5" y="93.6">SPK_B1</text>
<text x="147" y="99.1">C17</text>
<text x="179.5" y="98.9">10uH</text>
<text x="261.6" y="100.6">C37</text>
<text x="269.5" y="97.1">C38</text>
<text x="280.5" y="98.8">C39</text>
<text x="46.2" y="105.9">R2</text>
<text x="58.2" y="105.9">C5</text>
<text x="147" y="102.4">100nF</text>
<text x="259.9" y="102.3">100nF</text>
<text x="269.6" y="102.4">10uF</text>
<text x="280.5" y="102">100uF</text>
<text x="46.2" y="109.2">10k</text>
<text x="58.2" y="109.1">1uF</text>
<text x="315.1" y="131.6" transform="rotate(-90 315.1 131.6)">TP_VDD4 IO3</text>
<text x="318.6" y="131.6" transform="rotate(-90 318.6 131.6)">TP_VDD5 IO46</text>
<text x="343.3" y="131.6" transform="rotate(-90 343.3 131.6)">TP_VDD6 IO21</text>
<text x="346.9" y="131.6" transform="rotate(-90 346.9 131.6)">TP_VDD8 IO47</text>
<text x="350.4" y="131.6" transform="rotate(-90 350.4 131.6)">TP_VDD9 IO48</text>
<text x="353.9" y="131.6" transform="rotate(-90 353.9 131.6)">TP_VDD7 IO45</text>
<text x="211.6" y="142.9">DC-044D-2.5A-2.0-SMT</text>
<text x="238.4" y="139.4">DC1</text>
<text x="219.2" y="150">100k</text>
<text x="219.2" y="146.8">R11</text>
<text x="299.5" y="144.7">H1</text>
<text x="199" y="158.8">D3</text>
<text x="35.6" y="167.3">0</text>
<text x="35.6" y="164.1">R8</text>
<text x="66.7" y="165">U6</text>
<text x="199" y="162">M7</text>
<text x="22.7" y="171.5">C2</text>
<text x="66.7" y="168.2">XL1509-3.3E1</text>
<text x="122.3" y="171.4">TP_1V1</text>
<text x="234.7" y="172.9">VDD</text>
<text x="234.7" y="169.7">TP_VDD</text>
<text x="22.7" y="174.7">22uF</text>
<text x="109.9" y="178.1">0</text>
<text x="109.9" y="174.9">R30</text>
<text x="122.3" y="174.6">3V3</text>
<text x="212" y="185.2">R10</text>
<text x="234.1" y="181.8">VDD1</text>
<text x="235.8" y="184.8">DG127-5.08-02P-14-02A(H)</text>
<text x="125.6" y="188.8">R21</text>
<text x="212" y="188.6">10k</text>
<text x="125.6" y="192.1">10k</text>
<text x="225.8" y="195.5">470uF</text>
<text x="226" y="192.2">C29</text>
<text x="63.4" y="202.9">L6</text>
<text x="216.6" y="201.2">LED3</text>
<text x="49" y="208.2">D2</text>
<text x="63.4" y="206.1">68uH</text>
<text x="97" y="209.6">22uF</text>
<text x="97" y="206.4">C8</text>
<text x="130.2" y="208">KT-0603R</text>
<text x="130.2" y="204.7">LED4</text>
<text x="216.6" y="204.4">KT-0603R</text>
<text x="265.2" y="208.6">C9</text>
<text x="291" y="208.2">C18</text>
<text x="301.8" y="208.1">C20</text>
<text x="315.9" y="208.1">C23</text>
<text x="344" y="208.2">C34</text>
<text x="49" y="211.4">B5819W_C8598</text>
<text x="233.4" y="215.2">TP_GVDD</text>
<text x="265.2" y="211.8">100nF</text>
<text x="291" y="211.4">22uF</text>
<text x="301.6" y="211.4">470uF</text>
<text x="315.7" y="211.4">470uF</text>
<text x="328.7" y="213.5">100nF</text>
<text x="328.7" y="210.3">C33</text>
<text x="344" y="211.4">22uF</text>
<text x="125.1" y="219.1">TP_1V</text>
<text x="232.7" y="218.7">GND</text>
<text x="125.1" y="222.3">GND</text>
<text x="265.2" y="229.5">100nF</text>
<text x="265.2" y="232.7">C19</text>
<text x="291" y="229.9">22uF</text>
<text x="291" y="233.1">C21</text>
<text x="301.6" y="229.9">470uF</text>
<text x="301.6" y="233.1">C22</text>
<text x="315.7" y="229.9">470uF</text>
<text x="315.7" y="233.1">C24</text>
<text x="328.7" y="229.3">100nF</text>
<text x="328.7" y="232.5">C31</text>
<text x="342.2" y="229.9">22uF</text>
<text x="342.2" y="233.1">C32</text>
</g>
<g font-size="3.2" fill="#00f">
<text x="350.1" y="35.2">GND</text>
<text x="358.1" y="33.8">41</text>
<text x="303" y="42.7">2</text>
<text x="303" y="46.2">3</text>
<text x="306.5" y="44.4">3V3</text>
<text x="306.5" y="47.9">EN</text>
<text x="350.9" y="47.9">IO2</text>
<text x="350.9" y="44.4">IO1</text>
<text x="358.2" y="46.2">38</text>
<text x="358.2" y="42.7">39</text>
<text x="303" y="49.7">4</text>
<text x="303" y="53.2">5</text>
<text x="306.5" y="51.5">IO4</text>
<text x="348.2" y="51.5">TXD0</text>
<text x="358.2" y="53.2">36</text>
<text x="358.2" y="49.7">37</text>
<text x="303" y="56.8">6</text>
<text x="306.5" y="55">IO5</text>
<text x="306.5" y="58.5">IO6</text>
<text x="347.9" y="55">RXD0</text>
<text x="348.9" y="58.5">IO42</text>
<text x="358.2" y="56.8">35</text>
<text x="75.4" y="60.3">3</text>
<text x="75.4" y="63.8">4</text>
<text x="78.9" y="62.1">ADR/FAULT#</text>
<text x="78.9" y="65.6">VR_DIG</text>
<text x="105.1" y="62.1">OUT_A+</text>
<text x="105.6" y="65.6">BST_A+</text>
<text x="120.1" y="63.8">25</text>
<text x="120.1" y="60.3">26</text>
<text x="221.8" y="63.8">2</text>
<text x="225.3" y="65.6">2</text>
<text x="303" y="60.3">7</text>
<text x="303" y="63.8">8</text>
<text x="306.5" y="62.1">IO7</text>
<text x="306.5" y="65.6">IO15</text>
<text x="348.9" y="65.6">IO40</text>
<text x="348.9" y="62.1">IO41</text>
<text x="358.2" y="63.8">33</text>
<text x="358.2" y="60.3">34</text>
<text x="75.4" y="70.9">6</text>
<text x="120.1" y="70.9">23</text>
<text x="221.8" y="67.3">1</text>
<text x="225.3" y="69.1">1</text>
<text x="300.9" y="70.9">10</text>
<text x="303" y="67.3">9</text>
<text x="306.5" y="69.1">IO16</text>
<text x="348.9" y="69.1">IO39</text>
<text x="358.2" y="70.9">31</text>
<text x="358.2" y="67.3">32</text>
<text x="75.4" y="74.4">7</text>
<text x="75.4" y="77.9">8</text>
<text x="78.9" y="72.6">LRCLK</text>
<text x="78.9" y="76.2">SCLK</text>
<text x="106.2" y="72.6">OUT_A-</text>
<text x="106.7" y="76.2">BST_A-</text>
<text x="120.1" y="77.9">21</text>
<text x="120.1" y="74.4">22</text>
<text x="237.7" y="74.4">4</text>
<text x="237.7" y="77.9">2</text>
<text x="241.2" y="76.2">43</text>
<text x="247.1" y="77.9">1</text>
<text x="247.1" y="74.4">3</text>
<text x="300.9" y="74.4">11</text>
<text x="300.9" y="77.9">12</text>
<text x="306.5" y="72.6">IO17</text>
<text x="306.5" y="76.2">IO18</text>
<text x="348.9" y="76.2">IO37</text>
<text x="348.9" y="72.6">IO38</text>
<text x="358.2" y="77.9">29</text>
<text x="358.2" y="74.4">30</text>
<text x="75.4" y="81.5">9</text>
<text x="78.9" y="79.7">SDIN</text>
<text x="78.9" y="83.2">SDOUT</text>
<text x="106.2" y="83.2">OUT_B-</text>
<text x="106.7" y="79.7">BST_B-</text>
<text x="120.1" y="81.5">20</text>
<text x="221.8" y="83.2">2</text>
<text x="241.2" y="79.7">21</text>
<text x="300.9" y="81.5">13</text>
<text x="306.5" y="79.7">IO8</text>
<text x="306.5" y="83.2">IO19</text>
<text x="348.9" y="83.2">IO35</text>
<text x="348.9" y="79.7">IO36</text>
<text x="358.2" y="81.5">28</text>
<text x="73.4" y="85">10</text>
<text x="73.4" y="88.5">11</text>
<text x="78.9" y="86.7">SDA</text>
<text x="120.1" y="88.5">18</text>
<text x="221.8" y="86.7">1</text>
<text x="225.3" y="88.5">1</text>
<text x="225.3" y="85">2</text>
<text x="300.9" y="85">14</text>
<text x="306.5" y="86.7">IO20</text>
<text x="350.9" y="86.7">IO0</text>
<text x="358.2" y="85">27</text>
<text x="73.4" y="92">12</text>
<text x="78.9" y="90.3">SCL</text>
<text x="78.9" y="93.8">PDN#</text>
<text x="105.1" y="93.8">OUT_B+</text>
<text x="105.6" y="90.3">BST_B+</text>
<text x="120.1" y="92">17</text>
<text x="315.4" y="99.9" transform="rotate(-90 315.4 99.9)">IO3</text>
<text x="318.9" y="99.9" transform="rotate(-90 318.9 99.9)">IO46</text>
<text x="322.4" y="99.9" transform="rotate(-90 322.4 99.9)">IO9</text>
<text x="326" y="99.9" transform="rotate(-90 326 99.9)">IO10</text>
<text x="329.5" y="99.9" transform="rotate(-90 329.5 99.9)">IO11</text>
<text x="333" y="99.9" transform="rotate(-90 333 99.9)">IO12</text>
<text x="336.5" y="99.9" transform="rotate(-90 336.5 99.9)">IO13</text>
<text x="340.1" y="99.9" transform="rotate(-90 340.1 99.9)">IO14</text>
<text x="343.6" y="99.9" transform="rotate(-90 343.6 99.9)">IO21</text>
<text x="347.1" y="99.9" transform="rotate(-90 347.1 99.9)">IO47</text>
<text x="350.7" y="99.9" transform="rotate(-90 350.7 99.9)">IO48</text>
<text x="354.2" y="99.9" transform="rotate(-90 354.2 99.9)">IO45</text>
<text x="313.6" y="105.4" transform="rotate(-90 313.6 105.4)">15</text>
<text x="317.1" y="105.4" transform="rotate(-90 317.1 105.4)">16</text>
<text x="320.7" y="105.4" transform="rotate(-90 320.7 105.4)">17</text>
<text x="324.2" y="105.4" transform="rotate(-90 324.2 105.4)">18</text>
<text x="327.7" y="105.4" transform="rotate(-90 327.7 105.4)">19</text>
<text x="331.3" y="105.4" transform="rotate(-90 331.3 105.4)">20</text>
<text x="334.8" y="105.4" transform="rotate(-90 334.8 105.4)">21</text>
<text x="338.3" y="105.4" transform="rotate(-90 338.3 105.4)">22</text>
<text x="341.8" y="105.4" transform="rotate(-90 341.8 105.4)">23</text>
<text x="345.4" y="105.4" transform="rotate(-90 345.4 105.4)">24</text>
<text x="348.9" y="105.4" transform="rotate(-90 348.9 105.4)">25</text>
<text x="352.4" y="105.4" transform="rotate(-90 352.4 105.4)">26</text>
<text x="232.6" y="153.8">4</text>
<text x="232.6" y="150.2">5</text>
<text x="295.9" y="150.2">1</text>
<text x="295.9" y="153.8">2</text>
<text x="299.4" y="152">1</text>
<text x="299.4" y="155.5">2</text>
<text x="232.6" y="157.3">3</text>
<text x="295.9" y="157.3">3</text>
<text x="299.4" y="159.1">3</text>
<text x="52.5" y="173.2">1</text>
<text x="52.5" y="176.7">2</text>
<text x="56" y="174.9">VIN</text>
<text x="56" y="178.5">OUT</text>
<text x="52.5" y="180.2">3</text>
<text x="52.5" y="183.8">4</text>
<text x="56" y="182">FB</text>
<text x="56" y="185.5">ON/OFF</text>
<text x="232.4" y="189.1">2</text>
<text x="235.9" y="190.8">2</text>
<text x="232.4" y="192.6">1</text>
<text x="235.9" y="194.3">1</text>
</g>
<g font-size="3.2">
<text x="303" y="39.1">1</text>
<text x="306.5" y="40.9">GND</text>
<text x="349.5" y="40.9">GND</text>
<text x="358.2" y="39.1">40</text>
<text x="75.4" y="53.2">1</text>
<text x="78.9" y="55">DGND</text>
<text x="75.4" y="67.3">5</text>
<text x="78.9" y="69.1">DGND</text>
<text x="109.4" y="69.1">PGND</text>
<text x="120.1" y="67.3">24</text>
<text x="109.4" y="86.7">PGND</text>
<text x="120.1" y="85">19</text>
<text x="73.4" y="99.1">14</text>
<text x="78.9" y="100.9">AGND</text>
<text x="100.2" y="101.7" transform="rotate(-90 100.2 101.7)">EP</text>
<text x="98.4" y="107.2" transform="rotate(-90 98.4 107.2)">29</text>
<text x="83.1" y="173.2">8</text>
<text x="74.3" y="178.5">GND</text>
<text x="74.3" y="174.9">GND</text>
<text x="83.1" y="176.7">7</text>
<text x="74.3" y="185.5">GND</text>
<text x="74.3" y="182">GND</text>
<text x="83.1" y="183.8">5</text>
<text x="83.1" y="180.2">6</text>
</g>
<g font-size="3.2" fill="#f00">
<text x="120.1" y="53.2">28</text>
<text x="75.4" y="56.8">2</text>
<text x="78.9" y="58.5">DVDD</text>
<text x="109.7" y="58.5">PVDD</text>
<text x="109.7" y="55">PVDD</text>
<text x="120.1" y="56.8">27</text>
<text x="73.4" y="95.6">13</text>
<text x="120.1" y="95.6">16</text>
<text x="78.9" y="97.3">AVDD</text>
<text x="109.7" y="100.9">PVDD</text>
<text x="109.7" y="97.3">PVDD</text>
<text x="120.1" y="99.1">15</text>
</g>
</svg>
